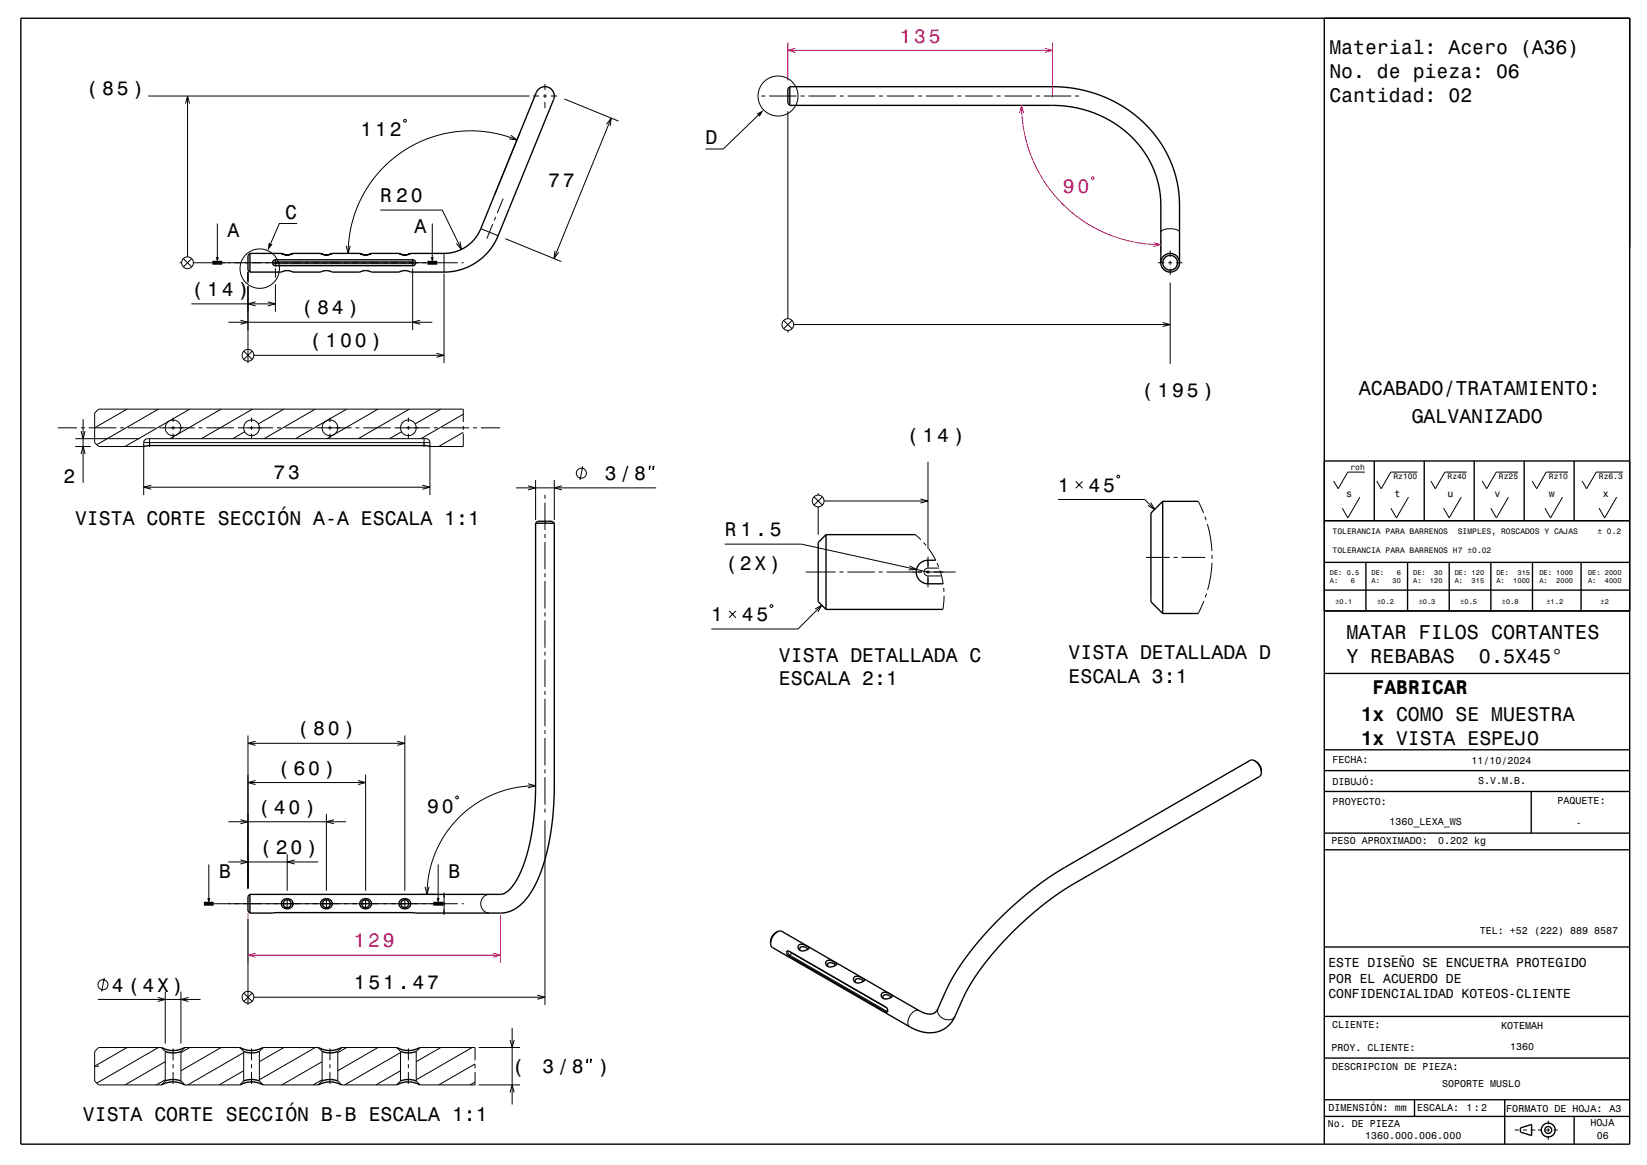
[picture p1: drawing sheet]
<svg xmlns="http://www.w3.org/2000/svg" width="420mm" height="297mm" viewBox="0 0 420 297" stroke-linecap="round" stroke-linejoin="round" font-family="sans-serif">
<g fill="none" stroke="#000" stroke-width=".26">
<path d="M37.8 24.5h97.2M47.3 26.4l.5-1.9 .5 1.9M47.8 24.5v41M102.9 30.7l.5-.3 .2 .5-.4 .2zM130.2 34.5l1.6 1.2-1.9-.3M131.8 35.7l-3.3-1.2-3.9-.8-4-.3-3.7 .1-4 .7-3.5 1-3.5 1.5-3.4 2.1-3 2.2-2.7 2.7-2.4 3.1-2 3.2-1.5 3.2-1.2 4-.7 3.7-.2 3.7M132.6 33.8l-6.4 15.7M135.9 24.5h1.6M138.5 24.5h1M139 21.4v1.6M139 24v1M139 26v1.6"/>
<path d="M140.5 24.5h1.6M143.9 25.2l13.8 5.7M154.7 31.7l1.2-1.6-.3 2M155.9 30.1l-14.6 35.8M193.4 29.4l-9 8.6h-4.5M194.2 24.5h1M196.2 24.5h7M200.9 28.4v52.8M204.2 24.5h1M206.2 24.5h7M214.2 24.5h1M216.2 24.5h7"/>
<path d="M224.2 24.5h1M226.2 24.5h7M234.2 24.5h1M236.2 24.5h7M244.2 24.5h1M246.2 24.5h7M254.2 24.5h1M256.2 24.5h7M264.2 24.5h1M266.2 24.5h7M274.2 24.5h1M55.4 57v8.5"/>
<path d="M75.8 57h-4.6l-2.2 5.1M97 53.6h15.8l4.9 10M110.2 57v8.5M122.6 58.3l4.4 1.8M125.7 57.1l-1.6 3.7M126.4 55.3l-.4 .9M128.3 50.6l-1.5 3.7M296 59.2a3.1 3.1 0 0 1 3.4-.8l.9 .3 .5 .5M45.8 67h.5M46.8 65.9l2.1 2.1M48.8 77.5h21.4M48.9 65.9l-2.1 2.1"/>
<path d="M49.3 67h59.7M63.2 69.2v3M63.2 72.9v19.7M65.2 77l-2 .5 2 .5M68.3 77l1.9 .5-1.9 .5M70 66.8l35.2-.1 .3 .2-.3 .3h-35l-.2-.1zM70.2 66v2M70.2 68.4v2.4M70.2 72.5v7M88.3 62.7l.5 1.9 .5-1.9M105.2 66v2M105.2 68.4v15.7"/>
<path d="M109.7 67h7M113.2 64.6v4.8M113.2 69.7v22.9M117.3 61.6l.4 2-1.3-1.5M117.7 67h.5M128.9 60.9l14.2 5.8M141.5 63.9l-.2 2 1.2-1.6M295.3 67h1.6M297.9 67h1M298.4 63.9v1.6M298.4 66.5v1M298.4 68.5v1.6"/>
<path d="M298.4 72.1v20.6M299.9 67h1.6M58.2 82.2h52M61.3 81.6l1.9 .6-1.9 .5M62.2 89.5l2.1 2.1M64.3 89.5l-2.1 2.1M64.7 90.6h48.5M107.2 81.6l-2 .6 2 .5M111.3 90.1l1.9 .5-1.9 .5M199.8 81.7l2.2 2.1M200.9 84.2v.5M202 81.7l-2.2 2.1"/>
<path d="M202.4 82.7h96M296.5 82.2l1.9 .5-1.9 .6M14.7 109.1h4.9M19.2 113.8h3.9M19.2 111.8h16.4M20.6 109.1h1M20.7 115.8l.5-2 .5 2M20.7 109.9l.5 1.9 .5-1.9M21.2 106.8v16.3M22.6 109.1h7M30.6 109.1h1M32.4 104.3l-8.3 4.8"/>
<path d="M32.6 109.1h7M36.6 112.8l.4-.7 .6-.3h71.1l.7 .4 .2 .6M36.6 112.8v13.4M36.6 112.8h73M38.1 111.8v2.1M40.4 104.3l-15.7 9.1M40.6 109.1h9M44.1 106.5v1.1M44.1 108.6v1M44.1 110.6v1.1M48.4 104.3l-16.5 9.5M50.6 109.1h1"/>
<path d="M52.6 109.1h7M56.4 104.3l-13 7.5M60.6 109.1h9M62.4 110.1l-3 1.7M64.1 106.5v1.1M64.1 108.6v1M64.1 110.6v1.1M64.4 104.3l-13 7.5M70.6 109.1h1M72.4 104.3l-6.5 3.8M72.6 109.1h7M80.4 104.3l-13 7.5"/>
<path d="M80.6 109.1h9M84.1 106.5v1.1M84.1 108.6v1M84.1 110.6v1.1M88.4 104.3l-13 7.5M90.6 109.1h1M92.6 109.1h7M96.4 104.3l-13 7.5M100.6 109.1h9M102.4 110.1l-3 1.7M104.1 106.5v1.1M104.1 108.6v1"/>
<path d="M104.1 110.6v1.1M104.4 104.3l-13 7.5M108.1 111.8v2.1M109.6 112.8v13.4M110.6 109.1h1M112.4 104.3l-6.5 3.8M112.6 109.1h7M118.1 110.2l-6.2 3.6M118.1 105.6l-10.7 6.2M118.1 107.6v-3.3h-93l-1 1v7.5l1 1h11.5M118.1 110.6v3.2h-8.5M118.1 108.6v1"/>
<path d="M120.6 109.1h1M122.6 109.1h4.9M148.6 118.9l-.7 3.5M165.6 118.9h.2l-.2 .9zM166.5 118.9h.3l-.3 .9zM236.6 117.7v22.2M36.6 124.2h73M38.6 123.7l-2 .5 2 .5M107.7 123.7l1.9 .5-1.9 .5M131.6 124.4h35.8M134.7 123.9l1.9 .5-1.9 .5M136.6 122.4v10.2"/>
<path d="M139 126.1v1M139 128.1v7M139 136.1v1M139 138.1v7M141.4 122.4v10.2M143.3 123.9l-1.9 .5 1.9 .5M184.8 138.7h19.6l32.2 7.1M207.6 126.7l2.1 2.1M208.6 125.7v.5M208.6 129.2v7.1M209.7 126.7l-2.1 2.1M210.1 127.7h26.5"/>
<path d="M233.4 136.3l1.4 1.3M234.7 127.2l1.9 .5-1.9 .5M235.5 138.3l.7 .8M236.8 139.9l1.8 3M269.8 127.3h22.1l2.5 2.6M274.3 122.7l1.8 1.8M276.1 122.7l-1.8 1.8M284.8 121.4l.5-.3 .2 .5-.4 .2zM293.4 128.1l1 1.8-1.7-1M305.6 127.8l1.3 3M307.3 131.7l.3 .9M307.9 133.6l.8 3.4 .4 3.5"/>
<path d="M346.8 126.7l-3.1 5.3-1.4-2.4M348 120.4h-4.3l-2.5 4.2-1.1-2M359.2 126.7l-3.1 5.3-1.4-2.4M361.5 120.4h-6.8l-2.5 4.2-1.1-2M372.6 126.7l-3 5.3-1.5-2.4M374.1 120.4h-5.6l-2.5 4.2-1.1-2M384.7 126.7l-3.1 5.3-1.4-2.4M387.2 120.4h-5.6l-2.5 4.2-1.1-2M398.5 126.7l-3.1 5.3-1.4-2.4M399.9 120.4h-5.6l-2.4 4.2-1.2-2M412.3 126.7l-3.1 5.3-1.4-2.4M413.9 120.4h-6.8l-2.5 4.2-1.1-2"/>
<path d="M139 146.1v1M139 148.1v7M139 156.1v1M139 158.1v7M185.9 155.7l1.8 1.8M187.7 155.7l-1.8 1.8M196.4 154.4l.5-.2 .2 .4-.5 .3zM205.5 145.8h7.6M207.8 155.3l1.8-1-1 1.7M209.6 154.3l-6.1 6.1h-22.1M214.1 145.8h1M216.1 145.8h7"/>
<path d="M224.1 145.8h1M226.1 145.8h9M231.9 144.3l1.8 .9-2 .1M236.1 145.8h7.6M236.6 144.8a1 1 0 0 0-1 1 1 1 0 0 0 1 1M236.6 141.9v2.9M236.6 145.3v1M236.6 146.8v2.9M236.6 146.8h3.5M236.6 144.8h2.9M239 143.6l.4 .9M239.7 145.4l.8 3.5"/>
<path d="M240.7 149.9v1M240.7 151.9l-.3 3.5M292.2 142.1h6.1M299.3 142.1h1M301.3 142.1h6M307 153.2l-1.4 3.2M307.7 151.3l-.3 1M309.1 143.5l-.4 3.7-.7 3.2M309.1 141.5v1M139 166.1v1M139 168.1v7M139 176.1v1"/>
<path d="M139 178.1v7M63.2 187.5v39M63.2 189.5h40M63.2 199.5h30M65.2 189l-2 .5 2 .5M65.2 199l-2 .5 2 .5M91.3 199l1.9 .5-1.9 .5M93.2 197.5v29.6M101.3 189l1.9 .5-1.9 .5M103.2 187.5v39.6M134.7 199.8l1.9 .5-1.9 .5M139 186.1v1"/>
<path d="M139 188.1v7M139 196.1v1M139 198.1v7M58.2 209.5h30M58.2 219.7h22.9M61.3 209l1.9 .5-1.9 .5M61.3 219.2l1.9 .5-1.9 .6M73.2 217.7v9.4M75.2 219.2l-2 .5 2 .6M83.2 207.5v19.6M85.2 209l-2 .5 2 .5M116.4 202.9l.5 .3-.2 .5-.5-.3z"/>
<path d="M136.6 200.3l-2.8 .2-2.7 .4-5 1.5-2.5 1.2-2.3 1.4-2.4 1.8-1.9 1.6-1.7 1.9-1.8 2.4-2.4 4.6-1.1 2.8-.6 2.7-.5 5.2M139 206.1v1M139 209.1v47.1M53.2 220.4v8.5M54.5 230.4h62.2M63.2 234.3v21.9M70.2 232.6v.2M73.2 229.1v2.6M83.2 229.1v2.6M93.2 229.1v2.6M103.2 229.1v2.6M105.2 232.6v.2"/>
<path d="M106.9 228h4.3M108.4 226.1l.5 1.9 .5-1.9M111.7 220.4v8.5M113.2 227.5v5.8M117.7 230.4h.5M124.8 228a2.39 2.39 0 0 0-2.2 2.4 2.39 2.39 0 0 0 2.2 2.4M25 254.8h26.1M26.6 249.3l-.7 3.5M40.2 254.3l1.9 .5-1.9 .5M42.1 252.8v13.3M46.1 252.8v13.3M48.1 254.3l-2 .5 2 .5"/>
<path d="M62.2 253.2l2.1 2.1M64.3 253.2l-2.1 2.1M64.7 254.2h74.3M137 253.7l2 .5-2 .5M201 242.4v.6l.5 .5M201.5 243.5l24.7 14.3M201.5 243.5l-.3 .2M201.7 242.7l.1 .2M201.8 242.9l-.3 .6M201.8 242.9l24.4 14.1M212.9 245.3l-.2 .4M226.2 257.8l.2 .1"/>
<path d="M226.2 257.8l-.3 .2M226.4 257.7l-.2 .1M234.4 257.7a2.66 2.66 0 0 0-2.8 2.5v1l.4 .6M239.2 257.1a2.56 2.56 0 0 0 3.7 2.6l.7-.6M24 271.8h1.2M25.1 267h16l1 1.1v7.5l-1 1h-16l-1-1v-7.5zM32.4 267l-8.3 4.8M40.4 267l-15.7 9.1M42.1 275.3l-2.2 1.3M42.1 270.7l-10.2 5.9M44.1 267.3v3M44.1 271.3v1"/>
<path d="M44.1 273.3v3M46.1 268.1l1-1.1h14l1 1.1v7.5l-1 1h-14l-1-1zM48.4 267l-2.3 1.4M56.4 267l-10.3 6M62.1 273l-6.2 3.6M62.1 268.4l-14.2 8.2M64.1 267.3v3M64.1 271.3v1M64.1 273.3v3M67.1 267h14l1 1.1v7.5l-1 1h-14l-1-1v-7.5zM72.4 267l-6.3 3.7M80.4 267l-14.3 8.3"/>
<path d="M82.1 275.3l-2.2 1.3M82.1 270.7l-10.2 5.9M84.1 267.3v3M84.1 271.3v1M84.1 273.3v3M86.1 268.1l1-1.1h14l1 1.1v7.5l-1 1h-14l-1-1zM88.4 267l-2.3 1.4M96.4 267l-10.3 6M102.1 273l-6.2 3.6M102.1 268.4l-14.2 8.2M104.1 267.3v3M104.1 271.3v1"/>
<path d="M104.1 273.3v3M112.4 267l-6.3 3.7M120.4 267l-14.3 8.3M121.1 275.9l-1.2 .7M121.1 271.2l-9.2 5.4M121.1 270.3v-3.3h-14l-1 1.1v7.5l1 1h14v-3.3M121.1 271.3v1M122.1 276.6h10.5M122.1 267h10.5M130.1 265.1l.5 1.9 .5-1.9M130.1 278.5l.5-1.9 .5 1.9M130.6 262.1v19.5"/>
<path d="M149.7 270.1h.2l-.2 .9zM150.6 270.1h.2l-.2 .9zM386.2 288.1h1.2M388.4 288.1h1M390.4 288.1h1.1M392.2 288.1h1M394.2 288.1h1M394.8 285.7v.9M394.8 287.6v1M394.8 289.6v1M396.2 288.1h1"/>
<circle cx="198.4" cy="24.5" r="5.1"/>
<circle cx="47.8" cy="67" r="1.5"/>
<circle cx="66.2" cy="68.5" r="5"/>
<circle cx="63.2" cy="90.6" r="1.5"/>
<circle cx="200.9" cy="82.7" r="1.5"/>
<circle cx="44.1" cy="109.1" r="2"/>
<circle cx="64.1" cy="109.1" r="2"/>
<circle cx="84.1" cy="109.1" r="2"/>
<circle cx="104.1" cy="109.1" r="2"/>
<circle cx="148.3" cy="120.6" r="1.28"/>
<circle cx="208.6" cy="127.7" r="1.5"/>
<circle cx="26.3" cy="251" r="1.28"/>
<circle cx="63.2" cy="254.2" r="1.5"/>
</g>
<g fill="none" stroke="#ff0080" stroke-width=".26">
<path d="M200.9 10.8v9.8M200.9 12.8h67.5M202.8 12.3l-1.9 .5 1.9 .6M266.5 12.3l1.9 .5-1.9 .6M268.4 10.8v14.1M260 28.8l.5-1.9 .5 1.9M260.5 26.9l.2 3.2 .5 3.5 .8 3.4 1.2 3.3 1.4 3.1 1.8 3.1 2.2 3 2.2 2.4 2.6 2.3 2.8 2.1 3 1.8 2.9 1.4 3.1 1.2 3.6 .9 3.5 .6 3.7 .2M278.3 45.3l.5-.2 .2 .4-.5 .3zM294.1 61.8l1.9 .6-1.9 .5M296 61.2v3.2M63.2 232.8v12.7M127.6 233.3v12.2"/>
<path d="M63.2 243.5h64.4M65.2 243l-2 .5 2 .5M125.7 243l1.9 .5-1.9 .5"/>
</g>
<g fill="none" stroke="#000" stroke-width=".35">
<path d="M5.3 4.7h410.3v287h-410.3zM337.7 4.7v287M201.4 22.1h67a32.1 32.1 0 0 1 31.4 22.7l.7 3.1 .3 3.3v15.8M201.4 26.9h67a27.2 27.2 0 0 1 27 20l.6 4v16.1M201.4 22.1l-.5 .5v3.8l.5 .5M201.4 22.1v4.8M63.7 64.6l-.5 .5v3.8l.5 .5M63.7 64.6v4.8M63.7 64.6h8M69.8 66.4l.4-.2h35a.75 .75 0 0 1 .8 .8 .75 .75 0 0 1-.8 .7h-35a.75 .75 0 0 1-.7-.5 .75 .75 0 0 1 .3-.8zM71.7 64.6l1.5 .4zM73.2 65l1.5-.4z"/>
<path d="M74.7 64.6h7M81.7 64.6l1.5 .4zM83.2 65l1.5-.4zM84.7 64.6h7M91.7 64.6l1.5 .4zM93.2 65l1.5-.4zM94.7 64.6h7M101.7 64.6l1.5 .4zM103.2 65l1.5-.4zM104.7 64.6h8.5a10.1 10.1 0 0 0 9.4-6.3l14.2-34.7a2.38 2.38 0 0 1 3.1-1.3 2.38 2.38 0 0 1 1.3 3.1l-14.2 34.8-1 2-1.4 1.8-1.5 1.7-1.8 1.3-2 1.1-2.1 .7-3.2 .5-9.3 .1a3.1 3.1 0 0 0-3 0h-7a3.1 3.1 0 0 0-3 0h-7a3.1 3.1 0 0 0-3 0h-7a3.1 3.1 0 0 0-3 0h-8M36.6 113.8l1.5-.2h70l1.5 .2M337.7 117.5h77.9"/>
<path d="M350.4 117.5v15.2M363.2 117.5v15.2M375.9 117.5v15.2M388.7 117.5v15.2M401.4 117.5v15.2M136.6 133.4v67a55.7 55.7 0 0 1-4.2 22.8 8.4 8.4 0 0 1-4.2 4.7l-64.5 .1M136.6 133.4l.5-.5h3.8l.5 .5M136.6 133.4h4.8M141.4 133.4v67a57.9 57.9 0 0 1-5 25.4 12 12 0 0 1-7 6.7l-1.8 .3h-63.9M210.6 136.3v19.1M210.6 136.3l-2 2v15.1l2 2M210.6 136.3h22.8"/>
<path d="M296.5 127.8l-3 3v22.6l3 3M296.5 127.8v28.6M296.5 127.8h9.1M337.7 132.7h77.9M210.6 155.4h29.8M238.6 142.8h-2a3 3 0 0 0-3 3 3 3 0 0 0 3 3h3.9M296.5 156.4h9.1M337.7 155.8h77.9M337.7 143.4h77.9M337.7 150.4h77.9M348.3 143.4v12.4M358.9 143.4v12.4"/>
<path d="M369.6 143.4v12.4M380.2 143.4v12.4M390.8 143.4v12.4M403.2 143.4v12.4M337.7 171.7h77.9M320 194l-.7-.3-.5 .2-47.4 27.3a86.7 86.7 0 0 0-28.5 28.1l-3.7 7.8a2.47 2.47 0 0 1-3.6 1.1l-36.2-20.8-.6-.1-.6 .3M320 194l.7 .4 .6 .8 .3 .8 .1 .9M320 194l1.1 1.1 .6 1.8M321.7 196.9l-.1 .6-.4 .5-47.4 27.3a81.8 81.8 0 0 0-27 26.7l-3.2 7.1a7.2 7.2 0 0 1-10.2 3.4l-36.4-20.9-.3-.4-.2-.7M337.7 191.2h77.9M337.7 196.5h77.9M337.7 201.8h77.9"/>
<path d="M337.7 216.6h77.9M337.7 212.4h77.9M390.5 201.8v10.6M63.7 228l-.5 .5v3.8l.5 .5M63.7 228v4.8M72.1 229.5a1.4 1.4 0 0 1 2.1-.1 1.4 1.4 0 0 1-.1 2 1.4 1.4 0 0 1-1.9 0 1.4 1.4 0 0 1-.1-1.9zM82.1 229.5a1.41 1.41 0 0 1 2.1-.2 1.41 1.41 0 0 1 0 2.1 1.41 1.41 0 0 1-1.9 0 1.41 1.41 0 0 1-.2-1.9zM92.1 229.5a1.4 1.4 0 0 1 2.1-.1 1.4 1.4 0 0 1-.1 2 1.4 1.4 0 0 1-1.9 0 1.4 1.4 0 0 1-.1-1.9zM102.1 229.5a1.4 1.4 0 0 1 2.1-.1 1.4 1.4 0 0 1-.1 2 1.4 1.4 0 0 1-1.9 0 1.4 1.4 0 0 1-.1-1.9zM198.2 237.6l-.7 .4-.6 .8-.4 .9v.8M198.2 237.6l-1.3 1.3-.4 1.6M200.7 242.6l.5-.1 24.7 14.3a.76 .76 0 0 1 .2 1.3l-24.9-14.4-.6-.7z"/>
<path d="M203.8 240.9a2.3 2.3 0 0 1 2.5 .8 1.72 1.72 0 0 1-2.8 0zM205.8 242.2l.1-.3a1.14 1.14 0 0 0-2 0l.2 .4M210.8 245a2.29 2.29 0 0 1 2.6 .8 1.85 1.85 0 0 1-2.7 .2l-.1-.7zM212.8 246.2l.2-.1a1.19 1.19 0 0 0-2-.3l.2 .6M217.9 249.1a2.3 2.3 0 0 1 2.6 .8 1.9 1.9 0 0 1-2.8 .2v-.7zM219.9 250.3l.1-.1a1.07 1.07 0 0 0-.9-.7 1.07 1.07 0 0 0-1 .6l.2 .4M225 253.1a2.3 2.3 0 0 1 2.5 .9 1.72 1.72 0 0 1-2.8-.1zM227 254.4l.1-.1a.53 .53 0 0 0-.7-.6 .71 .71 0 0 0-1-.1 .71 .71 0 0 0-.1 1M337.7 259.1h77.9M337.7 241.4h77.9M41.1 267a6.2 6.2 0 0 0 6 0M41.1 276.6a6.2 6.2 0 0 1 6 0"/>
<path d="M42.1 268.1l2 .3 2-.3M42.1 275.6l2-.4 2 .4M61.1 267a6.2 6.2 0 0 0 6 0M61.1 276.6a6.2 6.2 0 0 1 6 0M62.1 268.1a5.5 5.5 0 0 0 4 0M62.1 275.6l2-.4 2 .4M81.1 267a6.2 6.2 0 0 0 6 0M81.1 276.6a6.2 6.2 0 0 1 6 0M82.1 268.1l2 .3 2-.3M82.1 275.6l2-.4 2 .4M101.1 267a6.2 6.2 0 0 0 6 0M101.1 276.6a6.2 6.2 0 0 1 6 0"/>
<path d="M102.1 268.1l2 .3 2-.3M102.1 275.6l2-.4 2 .4M337.7 269.7h77.9M337.7 284.6h77.9M337.7 280.4h77.9M360.7 280.4v4.2M383.7 280.4v11.3M387.7 287.5l2.9-.8v2.8l-2.9-.9zM401.4 284.6v7.1"/>
<circle cx="298.4" cy="67" r="2.38"/>
<circle cx="298.4" cy="67" r="1.88"/>
<circle cx="73.2" cy="230.4" r="1"/>
<circle cx="83.2" cy="230.4" r="1"/>
<circle cx="93.2" cy="230.4" r="1"/>
<circle cx="103.2" cy="230.4" r="1"/>
<circle cx="394.8" cy="288.1" r=".88"/>
<circle cx="394.8" cy="288.1" r="1.77"/>
</g>
<path d="M54.2 67h2.5M109 67h2.5M52 230.4h2.5M110.5 230.4h2.5" fill="none" stroke="#000" stroke-width="1" stroke-linecap="butt"/>
<g fill="#000">
<path d="M193 29l1.7-1-1 1.7z" fill-rule="evenodd"/>
<path d="M55 65.5h.8l-.4 1.5z" fill-rule="evenodd"/>
<path d="M68.5 61.9l1 .4-1.3 1.6z" fill-rule="evenodd"/>
<path d="M109.8 65.5h.8l-.4 1.5z" fill-rule="evenodd"/>
<path d="M52.9 228.9h.7l-.4 1.5z" fill-rule="evenodd"/>
<path d="M111.3 228.9h.8l-.4 1.5z" fill-rule="evenodd"/>
</g>
<g font-size="5.1">
<text x="346.5" y="100.8">ACABADO/TRATAMIENTO:</text>
<text x="343.4" y="162.8">MATAR FILOS CORTANTES</text>
<text x="343.4" y="168.9">Y REBABAS</text>
<text x="377.2" y="168.9">0.5X45°</text>
</g>
<g font-size="5" fill="#ff0080">
<text x="229.4" y="10.8">135</text>
<text x="271.1" y="49.3">90</text>
<text x="90.2" y="241.5">129</text>
</g>
<g font-size="5">
<text x="339" y="13.9">Material: Acero (A36)</text>
<text x="339" y="19.9">No. de pieza: 06</text>
<text x="22" y="24.2">( 85 )</text>
<text x="339" y="26">Cantidad: 02</text>
<text x="91.9" y="34.6">112</text>
<text x="179.9" y="36.8">D</text>
<text x="139.8" y="47.6">77</text>
<text x="97" y="51.6">R 20</text>
<text x="72.7" y="55.8">C</text>
<text x="105.7" y="59.5">A</text>
<text x="58" y="60.3">A</text>
<text x="48.8" y="75.5">( 14 )</text>
<text x="76.8" y="80.2">( 84 )</text>
<text x="78.9" y="88.6">( 100 )</text>
<text x="291.1" y="101.2">( 195 )</text>
<text x="360" y="107.9">GALVANIZADO</text>
<text x="231.2" y="112.7">( 14 )</text>
<text x="16.2" y="123.1">2</text>
<text x="69.8" y="122.2">73</text>
<text x="154.3" y="122.4">3/8</text>
<text x="269.8" y="125.3">1</text>
<text x="277.6" y="125.3">45</text>
<text x="19.1" y="133.9">VISTA CORTE SECCIÓN A-A ESCALA 1:1</text>
<text x="184.8" y="136.7">R 1.5</text>
<text x="185" y="145.2">(2X)</text>
<text x="181.4" y="158.4">1</text>
<text x="189.2" y="158.4">45</text>
<text x="272.5" y="168">VISTA DETALLADA D</text>
<text x="198.6" y="168.7">VISTA DETALLADA C</text>
<text x="198.6" y="174.7">ESCALA 2:1</text>
<text x="272.5" y="174">ESCALA 3:1</text>
<text x="350" y="176.9">FABRICAR</text>
<text x="347" y="183.9">1x COMO SE MUESTRA</text>
<text x="75.8" y="187.5">( 80 )</text>
<text x="347" y="189.9">1x VISTA ESPEJO</text>
<text x="70.8" y="197.5">( 60 )</text>
<text x="65.8" y="207.5">( 40 )</text>
<text x="109" y="207.2">90</text>
<text x="66.3" y="217.7">( 20 )</text>
<text x="55.9" y="223.7">B</text>
<text x="114.4" y="223.7">B</text>
<text x="28.5" y="252.8">4 (4X)</text>
<text x="90.2" y="252.2">151.47</text>
<text x="130.6" y="273.6">(</text>
<text x="138.3" y="273.6">3/8</text>
<text x="152.4" y="273.6">)</text>
<text x="21.1" y="285.7">VISTA CORTE SECCIÓN B-B ESCALA 1:1</text>
</g>
<g font-size="3.3">
<text x="338.8" y="246.6">ESTE DISEÑO SE ENCUETRA PROTEGIDO</text>
<text x="338.8" y="250.5">POR EL ACUERDO DE</text>
<text x="338.8" y="254.5">CONFIDENCIALIDAD KOTEOS-CLIENTE</text>
</g>
<g font-size="2.6">
<text x="343.2" y="126.7">s</text>
<text x="355.6" y="126.7">t</text>
<text x="369.1" y="126.7">u</text>
<text x="381.1" y="126.7">v</text>
<text x="394.9" y="126.7">w</text>
<text x="408.7" y="126.7">x</text>
<text x="339.8" y="194.6">FECHA:</text>
<text x="375.2" y="194.7">11/10/2024</text>
<text x="339.8" y="200.2">DIBUJÓ:</text>
<text x="376.9" y="199.9">S.V.M.B.</text>
<text x="339.8" y="205.3">PROYECTO:</text>
<text x="397.2" y="204.9">PAQUETE:</text>
<text x="339.6" y="215.2">PESO APROXIMADO:</text>
<text x="354.3" y="210.2">1360_LEXA_WS</text>
<text x="366.7" y="215.2">0.202 kg</text>
<text x="401.9" y="210.6">-</text>
<text x="377.4" y="238">TEL: +52 (222) 889 8587</text>
<text x="339.7" y="262.1">CLIENTE:</text>
<text x="382.8" y="262.3">KOTEMAH</text>
<text x="339.5" y="267.8">PROY. CLIENTE:</text>
<text x="385.1" y="267.8">1360</text>
<text x="339.7" y="272.8">DESCRIPCION DE PIEZA:</text>
<text x="367.7" y="277.1">SOPORTE MUSLO</text>
<text x="338.6" y="287.3">No. DE PIEZA</text>
<text x="338.8" y="283.2">DIMENSIÓN: mm</text>
<text x="361.4" y="283.3">ESCALA:</text>
<text x="373.9" y="283.3">1:2</text>
<text x="384.1" y="283.5">FORMATO DE HOJA: A3</text>
<text x="405.6" y="287.2">HOJA</text>
<text x="348.1" y="290.4">1360.000.006.000</text>
<text x="407.2" y="290.3">06</text>
</g>
<g font-size="2">
<text x="344.4" y="119.9">roh</text>
<text x="355.3" y="122.2">Rz100</text>
<text x="369.1" y="122.2">Rz40</text>
<text x="382.2" y="122.2">Rz25</text>
<text x="395" y="122.2">Rz10</text>
<text x="407.7" y="122.2">Rz6.3</text>
<text x="339.8" y="136.1">TOLERANCIA PARA BARRENOS</text>
<text x="371.7" y="136.1">SIMPLES, ROSCADOS Y CAJAS</text>
<text x="407.3" y="136.1">± 0.2</text>
<text x="339.8" y="141">TOLERANCIA PARA BARRENOS H7 ±0.02</text>
</g>
<g font-size="1.8">
<text x="339.1" y="146.5">DE: 0.5</text>
<text x="339.1" y="148.6">A:</text>
<text x="344.5" y="148.6">6</text>
<text x="349.7" y="146.5">DE:</text>
<text x="349.7" y="148.6">A:</text>
<text x="355.1" y="148.6">30</text>
<text x="356.2" y="146.5">6</text>
<text x="360.4" y="146.5">DE:</text>
<text x="360.4" y="148.6">A:</text>
<text x="364.7" y="148.6">120</text>
<text x="365.7" y="146.5">30</text>
<text x="371" y="146.5">DE: 120</text>
<text x="371" y="148.6">A:</text>
<text x="375.3" y="148.6">315</text>
<text x="381.6" y="146.5">DE:</text>
<text x="381.6" y="148.6">A:</text>
<text x="385.9" y="148.6">1000</text>
<text x="387" y="146.5">315</text>
<text x="392.6" y="146.5">DE: 1000</text>
<text x="392.6" y="148.6">A:</text>
<text x="396.9" y="148.6">2000</text>
<text x="405" y="146.5">DE: 2000</text>
<text x="405" y="148.6">A:</text>
<text x="409.3" y="148.6">4000</text>
<text x="340.5" y="153.9">±0.1</text>
<text x="351.2" y="153.9">±0.2</text>
<text x="361.8" y="153.9">±0.3</text>
<text x="372.4" y="153.9">±0.5</text>
<text x="383" y="153.9">±0.8</text>
<text x="394.3" y="153.9">±1.2</text>
<text x="408.1" y="153.9">±2</text>
</g>
</svg>
